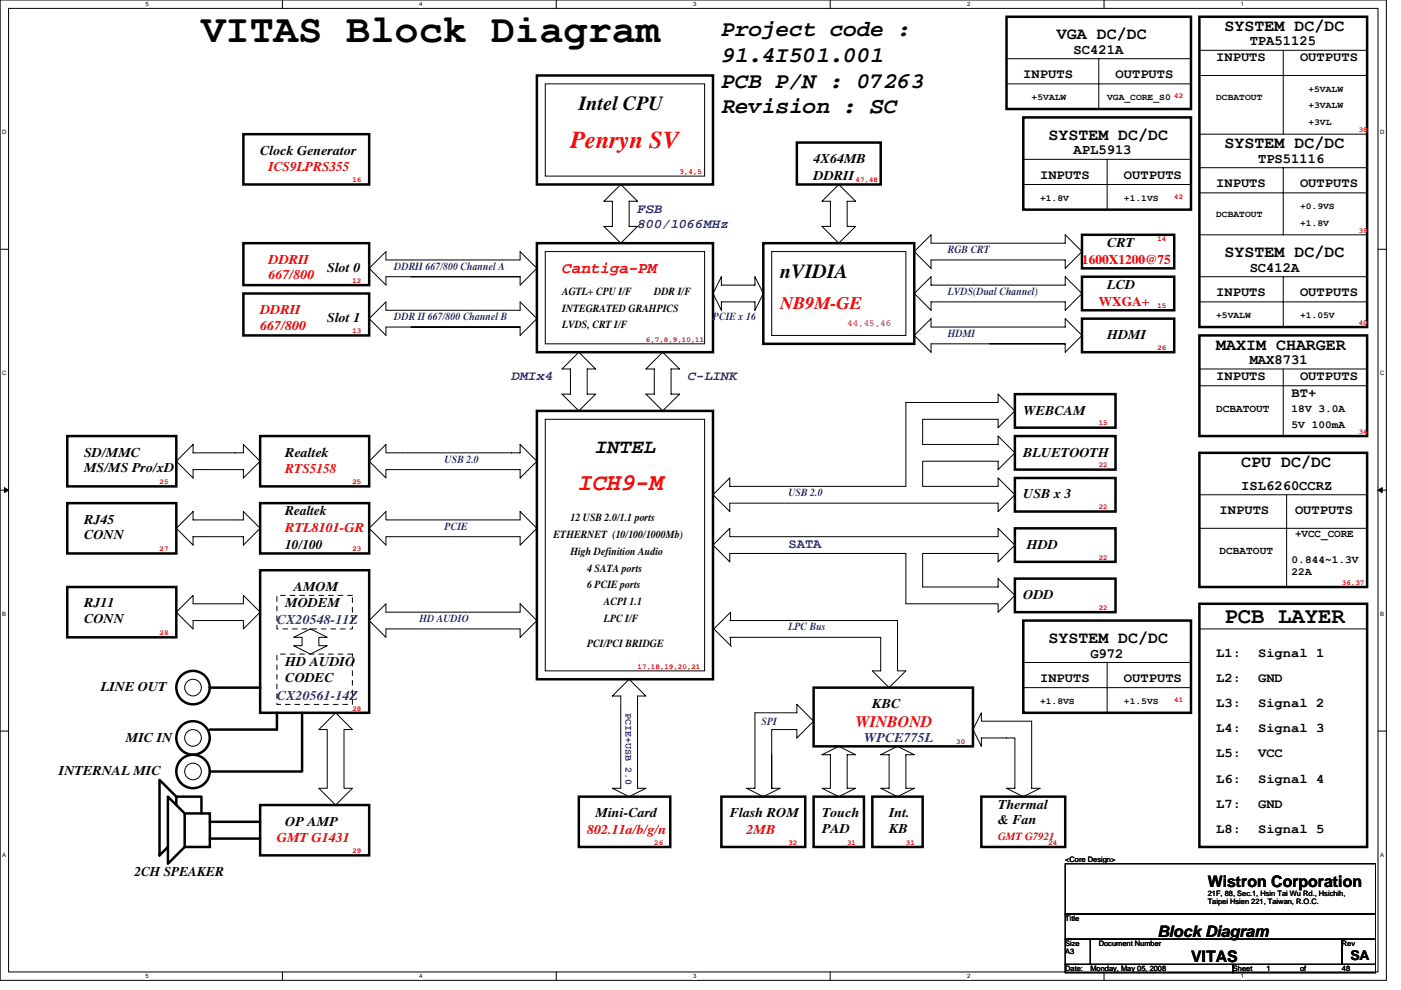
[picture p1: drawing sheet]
<svg xmlns="http://www.w3.org/2000/svg" width="297mm" height="210mm" viewBox="0 0 297 210" stroke-linecap="round" stroke-linejoin="round" font-family="sans-serif">
<path d="M0 0h293.9v207.9h-293.9zM1.8 1.8h290.4v204.3h-290.4z" fill="none" stroke="#000" stroke-width=".21"/>
<g fill="#fff">
<path d="M30.8 .2h.7v1.4h-.7z"/>
<path d="M30.8 206.3h.7v1.4h-.7z"/>
</g>
<path d="M59.9 0v1.8M59.9 206.1v1.8" fill="none" stroke="#000" stroke-width=".21"/>
<g fill="#fff">
<path d="M88.9 .2h.7v1.4h-.7z"/>
<path d="M88.9 206.3h.7v1.4h-.7z"/>
</g>
<path d="M117.9 0v1.8M117.9 206.1v1.8" fill="none" stroke="#000" stroke-width=".21"/>
<g fill="#fff">
<path d="M147 .2h.7v1.4h-.7z"/>
<path d="M147 206.3h.7v1.4h-.7z"/>
</g>
<path d="M176 0v1.8M176 206.1v1.8" fill="none" stroke="#000" stroke-width=".21"/>
<g fill="#fff">
<path d="M205 .2h.7v1.4h-.7z"/>
<path d="M205 206.3h.7v1.4h-.7z"/>
</g>
<path d="M234.1 0v1.8M234.1 206.1v1.8" fill="none" stroke="#000" stroke-width=".21"/>
<g fill="#fff">
<path d="M263.1 .2h.7v1.4h-.7z"/>
<path d="M263.1 206.3h.7v1.4h-.7z"/>
<path d="M.5 27.3h.9v1.4h-.9z"/>
<path d="M292.6 27.3h.9v1.4h-.9z"/>
<path d="M.5 78.4h.9v1.4h-.9z"/>
<path d="M292.6 78.4h.9v1.4h-.9z"/>
</g>
<path d="M0 52.9h1.8M292.2 52.9h1.7" fill="none" stroke="#000" stroke-width=".21"/>
<g fill="#fff">
<path d="M.5 129.5h.8v1.4h-.8z"/>
<path d="M292.6 129.5h.9v1.4h-.9z"/>
</g>
<path d="M0 103.9h1.8M292.2 103.9h1.7" fill="none" stroke="#000" stroke-width=".21"/>
<path d="M.9 103.4l.9 .5-.9 .5zM292.2 103.9l.8-.5v1z" fill="#000" stroke="#000" stroke-width=".21"/>
<g fill="#fff">
<path d="M.5 180.5h.8v1.4h-.8z"/>
<path d="M292.6 180.5h.9v1.4h-.9z"/>
</g>
<g fill="none" stroke="#000" stroke-width=".21">
<path d="M115.6 17.8h33.8v19.5h-33.8zM213.4 12.4h39.1M213.4 17.8h39.1M233 12.4v10.7M254.3 16h35.6M254.3 10.7h35.6M272.1 10.7v17.7M177.8 39.1l3.6 3.6h-1.8v5.3h1.8l-3.6 3.6-3.5-3.6h1.8v-5.3h-1.8zM217 33.8h35.5M217 39.1h35.5M234.7 33.8v10.6M254.3 35.6h35.6"/>
<path d="M254.3 28.4h35.6M272.1 35.6v14.2M87.2 58.7h23.1h-28.5v1.8l-3.5-3.6 3.5-3.6v1.8h28.5v-1.8l3.5 3.6-3.5 3.6v-1.8M115.6 53.3h33.8v19.6h-33.8zM128.1 42.7l3.5-3.6 3.6 3.6h-1.8v5.3h1.8l-3.6 3.6-3.5-3.6h1.7v-5.3zM152.9 58.7v1.8h7.2v-1.8l1.7 3.5-1.7 3.6v-1.8h-7.2v1.8l-1.7-3.6zM163.6 53.3h28.5v17.8h-28.5zM193.8 53.3l3.6-3.5v1.8h28.4v-1.8l3.6 3.5-3.6 3.6v-1.8h-28.4v1.8zM254.3 58.7h35.6M254.3 49.8h35.6M254.3 40.9h35.6M272.1 58.7v10.6"/>
<path d="M87.2 69.3h23.1h-28.5v1.8l-3.5-3.5 3.5-3.6v1.8h28.5v-1.8l3.5 3.6-3.5 3.5v-1.8M119.2 78.2l3.5-3.5 3.6 3.5h-1.8v5.4h1.8l-3.6 3.5-3.5-3.5h1.7v-5.4zM140.5 74.7l3.6 3.5h-1.8v5.4h1.8l-3.6 3.5-3.6-3.5h1.8v-5.4h-1.8zM193.8 62.2l3.6-3.5v1.8h28.4v-1.8l3.6 3.5-3.6 3.6v-1.8h-28.4v1.8zM209.8 72.9h16v1.8l3.6-3.6-3.6-3.5v1.7h-28.4v-1.7l-3.6 3.5 3.6 3.6v-1.8h28.4M254.3 78.2h35.6M254.3 64h35.6M272.1 78.2v14.3M40.9 94.2v1.8h10.7v-1.8l3.6 3.6-3.6 3.5v-1.7h-10.7v1.7l-3.5-3.5zM81.8 94.2v1.8h28.5v-1.8l3.5 3.6-3.5 3.5v-1.7h-28.5v1.7l-3.5-3.5zM115.6 88.9h33.8v53.3h-33.8zM254.3 81.8h35.6"/>
<path d="M37.4 112l3.5-3.5v1.7h10.7v-1.7l3.6 3.5-3.6 3.6v-1.8h-10.7v1.8zM78.3 112l3.5-3.5v1.7h28.5v-1.7l3.5 3.5-3.5 3.6v-1.8h-28.5v1.8zM151.2 115.6l3.5-3.6v1.8h56.9v-1.8l3.6 3.6-3.6 3.5v-1.8h-16v7.2h16v-1.8l3.6 3.5-3.6 3.6v-1.8h-19.5v-10.7h-37.4v1.8zM151.2 104.9l3.5-3.6v1.8h37.4v-17.8h19.5v-1.7l3.6 3.5-3.6 3.6v-1.8h-16v5.3h16v-1.7l3.6 3.5-3.6 3.6v-1.8h-16v5.3h16v-1.8l3.6 3.6-3.6 3.6v-1.8h-56.9v1.8zM254.3 104.9h35.6M254.3 112h35.6M272.8 104.9v19.6M40.9 126.2v1.8h10.7v-1.8l3.6 3.6-3.6 3.5v-1.7h-10.7v1.7l-3.5-3.5zM62.3 135.1l3.5-1.8 3.6 1.8h-1.8v1.8h1.8l-3.6 1.8-3.5-1.8h1.7v-1.8zM78.3 131.6l3.5-3.6v1.8h28.5v-1.8l3.5 3.6-3.5 3.5v-1.8h-28.5v1.8zM151.5 133.5l3.6 3.6M154.7 131.6h35.6v10.6h1.8l-3.6 3.6-3.5-3.6h1.7v-7.1h-32"/>
<path d="M154.9 131.6v-1.8l-3.6 3.5M154.9 135.1v1.8M254.3 133.3h35.6M0 155h1.8M71.2 151.1l3.5 3.6h-1.8v12.4h1.8l-3.5 3.6-3.6-3.6h1.8v-12.4h-1.8zM133.4 144l3.5 3.6h-1.7v19.5h1.7l-3.5 1.8-3.6-1.8h1.8v-19.5h-1.8zM160.1 151.1h8.8v-1.7l3.6 3.5-3.6 3.6v-1.8h-5.3v12.4h1.8l-3.6 1.8-3.5-1.8h1.8zM208.1 151.1v1.8h10.6v14.2h1.8l-3.5 1.8-3.6-1.8h1.8v-10.6h-7.1v1.7l-1.8-3.5zM217 140.5h35.5M217 145.8h35.5M234.7 140.5v10.6M292.2 155h1.7"/>
<path d="M174.3 160l3.5-1.8 3.6 1.8h-1.8v7.1h1.8l-3.6 1.8-3.5-1.8h1.8v-7.1zM186.7 160l3.6-1.8 3.5 1.8h-1.7v7.1h1.7l-3.5 1.8-3.6-1.8h1.8v-7.1zM225.8 199.1h5.4v5.4h-5.4zM225.8 183.1h65.8v10.7h-65.8zM225.8 193.8h65.8v5.3h-65.8zM231.2 199.1h53.3v5.4h-53.3zM284.5 199.1h7.1v5.4h-7.1zM225.8 204.5h35.6v1.7h-35.6zM261.4 204.5h30.2v1.7h-30.2z"/>
<circle cx="40.9" cy="145.8" r="1.77"/>
<circle cx="40.9" cy="156.5" r="1.77"/>
<circle cx="40.9" cy="163.6" r="1.77"/>
</g>
<g fill="none" stroke="#000" stroke-width=".53">
<path d="M113.8 16h37.4v23.1h-37.4zM213.4 3.6h39.1v19.5h-39.1zM254.3 3.6h35.6v65.7h-35.6zM51.6 28.4h26.7v10.7h-26.7zM168.9 30.2h17.8v8.9h-17.8zM217 24.9h35.5v19.5h-35.5zM51.6 51.6h26.7v8.9h-26.7zM113.8 51.6h37.4v23.1h-37.4zM161.8 51.6h32v21.3h-32zM229.4 49.8h19.6v7.1h-19.6zM229.4 58.7h19.6v7.1h-19.6zM51.6 62.2h26.7v8.9h-26.7z"/>
<path d="M229.4 67.6h19.6v7.1h-19.6zM254.3 71.1h35.6v21.4h-35.6zM14.3 92.5h23.1v10.6h-23.1zM55.2 92.5h23.1v10.6h-23.1zM113.8 87.1h37.4v56.9h-37.4zM215.2 83.6h21.3v7.1h-21.3zM215.2 92.5h21.3v7.1h-21.3zM254.3 96h35.6v28.5h-35.6zM14.3 106.7h23.1v10.6h-23.1zM55.2 106.7h23.1v10.6h-23.1zM215.2 101.3h21.3v7.2h-21.3zM215.2 112h21.3v7.1h-21.3z"/>
<path d="M14.3 124.5h23.1v10.6h-23.1zM55.2 120.9h23.1v30.2h-23.1zM215.2 122.7h21.3v7.1h-21.3zM217 131.6h35.5v19.5h-35.5zM254.3 128h35.6v51.6h-35.6zM44.5 145.8h10.7M58.7 151.1v3.6h-14.2M64 151.1v12.5h-19.5M172.5 145.8h33.8v12.4h-33.8zM37.4 170.7v-1.8l-3.6-3.5v16l1.8-1.8M37.4 168.9h5.3v3.6M39.2 172.5h5.3v7.1h-5.3z"/>
<path d="M39.2 172.5l-3.6-3.6v14.2l3.6-3.5M44.5 177.8h10.7M44.5 174.2h10.7M55.2 170.7h23.1v10.7h-23.1zM122.7 168.9h19.4v10.7h-19.4zM152.9 168.9h17.8v10.7h-17.8zM172.5 168.9h10.7v10.7h-10.7zM185 168.9h10.6v10.7h-10.6zM208.1 168.9h17.7v10.7h-17.7z"/>
<circle cx="40.9" cy="156.5" r="3.5"/>
<circle cx="40.9" cy="145.8" r="3.5"/>
<circle cx="40.9" cy="163.6" r="3.5"/>
</g>
<path d="M58.7 138.7h16v10.7h-16zM58.7 126.2h16v7.1h-16z" fill="none" stroke="#000" stroke-width=".21" stroke-dasharray="1 1 1 1 1 1 1 1"/>
<text font-size="8.5" x="42.7" y="8.9">VITAS Block Diagram</text>
<g font-size="5.1" fill="#f00">
<text x="120.9" y="31.3">Penryn SV</text>
<text x="122.7" y="103.9">ICH9-M</text>
</g>
<g font-size="4.8">
<text x="152.9" y="7.6">Project code :</text>
<text x="152.9" y="13.1">91.4I501.001</text>
<text x="152.9" y="18.6">PCB P/N : 07263</text>
<text x="152.9" y="24">Revision : SC</text>
<text x="259.6" y="132">PCB LAYER</text>
</g>
<g font-size="4.3">
<text x="122.7" y="23.4">Intel CPU</text>
<text x="165.4" y="58.9">nVIDIA</text>
<text x="126.3" y="96.1">INTEL</text>
</g>
<text font-size="3.7" fill="#f00" x="165.4" y="65.6">NB9M-GE</text>
<g font-size="3.5">
<text x="224.1" y="8.3">VGA DC/DC</text>
<text x="259.6" y="6.5">SYSTEM DC/DC</text>
<text x="222.3" y="29.7">SYSTEM DC/DC</text>
<text x="259.6" y="31.4">SYSTEM DC/DC</text>
<text x="259.6" y="54.5">SYSTEM DC/DC</text>
<text x="257.8" y="74.1">MAXIM CHARGER</text>
<text x="263.2" y="99">CPU DC/DC</text>
<text x="222.3" y="136.3">SYSTEM DC/DC</text>
</g>
<g font-size="3.4" fill="#f00">
<text x="119.2" y="57.9">Cantiga-PM</text>
<text x="181.4" y="154.2">WINBOND</text>
</g>
<g font-size="3.4">
<text x="256.1" y="188">Wistron Corporation</text>
<text x="245.4" y="198.7">Block Diagram</text>
<text x="252.5" y="204">VITAS</text>
</g>
<g font-size="3">
<text x="227.6" y="11.4">SC421A</text>
<text x="265" y="9.6">TPA51125</text>
<text x="227.6" y="32.7">APL5913</text>
<text x="266.7" y="34.5">TPS51116</text>
<text x="265" y="57.6">SC412A</text>
<text x="265" y="77.2">MAX8731</text>
<text x="263.2" y="103.9">ISL6260CCRZ</text>
<text x="231.2" y="139.4">G972</text>
</g>
<g font-size="2.8">
<text x="217" y="16.6">INPUTS</text>
<text x="236.5" y="16.6">OUTPUTS</text>
<text x="257.8" y="13">INPUTS</text>
<text x="275.6" y="13">OUTPUTS</text>
<text x="55.2" y="32.8">Clock Generator</text>
<text x="172.5" y="34.6">4X64MB</text>
<text x="172.5" y="38.1">DDRII</text>
<text x="220.5" y="37.9">INPUTS</text>
<text x="238.3" y="37.9">OUTPUTS</text>
<text x="257.8" y="39.7">INPUTS</text>
<text x="275.6" y="39.7">OUTPUTS</text>
<text x="234.7" y="52.3">CRT</text>
<text x="69.4" y="57.7">Slot 0</text>
<text x="234.7" y="61.2">LCD</text>
<text x="257.8" y="62.8">INPUTS</text>
<text x="275.6" y="62.8">OUTPUTS</text>
<text x="69.4" y="68.3">Slot 1</text>
<text x="234.7" y="71.9">HDMI</text>
<text x="257.8" y="80.6">INPUTS</text>
<text x="275.6" y="80.6">OUTPUTS</text>
<text x="217" y="87.9">WEBCAM</text>
<text x="273.9" y="84.1">BT+</text>
<text x="17.8" y="96.8">SD/MMC</text>
<text x="17.8" y="100.1">MS/MS Pro/xD</text>
<text x="60.5" y="96.8">Realtek</text>
<text x="217" y="96.8">BLUETOOTH</text>
<text x="217" y="105.7">USB x 3</text>
<text x="17.8" y="111">RJ45</text>
<text x="60.5" y="109.2">Realtek</text>
<text x="258.6" y="109">INPUTS</text>
<text x="274.6" y="109">OUTPUTS</text>
<text x="17.8" y="114.3">CONN</text>
<text x="60.5" y="116.4">10/100</text>
<text x="217.7" y="116.4">HDD</text>
<text x="62.3" y="125.2">AMOM</text>
<text x="17.8" y="128.8">RJ11</text>
<text x="60.5" y="128.8">MODEM</text>
<text x="217" y="127">ODD</text>
<text x="17.8" y="132.1">CONN</text>
<text x="60.5" y="141.2">HD AUDIO</text>
<text x="257.8" y="139.3">L1:</text>
<text x="266.7" y="139.3">Signal 1</text>
<text x="21.4" y="146.6">LINE OUT</text>
<text x="60.5" y="144.5">CODEC</text>
<text x="220.5" y="144.6">INPUTS</text>
<text x="238.3" y="144.6">OUTPUTS</text>
<text x="257.8" y="149.9">L3:</text>
<text x="257.8" y="144.6">L2:</text>
<text x="266.7" y="149.9">Signal 2</text>
<text x="266.7" y="144.6">GND</text>
<text x="185" y="150.1">KBC</text>
<text x="257.8" y="155.3">L4:</text>
<text x="266.7" y="155.3">Signal 3</text>
<text x="26.7" y="157.2">MIC IN</text>
<text x="257.8" y="160.6">L5:</text>
<text x="266.7" y="160.6">VCC</text>
<text x="12.5" y="164.4">INTERNAL MIC</text>
<text x="257.8" y="165.9">L6:</text>
<text x="266.7" y="165.9">Signal 4</text>
<text x="126.3" y="173.2">Mini-Card</text>
<text x="154.7" y="173.2">Flash ROM</text>
<text x="174.3" y="173.2">Touch</text>
<text x="188.5" y="173.2">Int.</text>
<text x="211.6" y="171.5">Thermal</text>
<text x="257.8" y="171.3">L7:</text>
<text x="266.7" y="171.3">GND</text>
<text x="60.5" y="175">OP AMP</text>
<text x="174.3" y="176.6">PAD</text>
<text x="188.5" y="176.6">KB</text>
<text x="211.6" y="174.8">&amp; Fan</text>
<text x="257.8" y="176.6">L8:</text>
<text x="266.7" y="176.6">Signal 5</text>
<text x="28.5" y="185.7">2CH SPEAKER</text>
<text x="286.3" y="203.6">SA</text>
</g>
<g font-size="2.8" fill="#f00">
<text x="56.9" y="36.3">ICS9LPRS355</text>
<text x="56.9" y="55.9">DDRII</text>
<text x="56.9" y="59.2">667/800</text>
<text x="229.4" y="55.9">1600X1200@75</text>
<text x="233" y="64.8">WXGA+</text>
<text x="55.2" y="66.6">DDRII</text>
<text x="55.2" y="69.9">667/800</text>
<text x="60.5" y="100.4">RTS5158</text>
<text x="60.5" y="112.8">RTL8101-GR</text>
<text x="58.7" y="178.6">GMT G1431</text>
<text x="124.5" y="176.8">802.11a/b/g/n</text>
<text x="158.3" y="176.8">2MB</text>
</g>
<g font-size="2.8" fill="#00f">
<text x="135.2" y="45.1">FSB</text>
<text x="135.2" y="48.3">800/1066MHz</text>
<text x="108.5" y="80.6">DMIx4</text>
<text x="145.8" y="80.6">C-LINK</text>
<text x="167.2" y="116.1">SATA</text>
<text x="58.7" y="132.4">CX20548-11Z</text>
<text x="58.7" y="148.4">CX20561-14Z</text>
<text x="183.2" y="157.2">WPCE775L</text>
</g>
<g font-size="2.3" fill="#00f">
<text x="201" y="53.6">RGB CRT</text>
<text x="83.6" y="57.2">DDRII 667/800 Channel A</text>
<text x="201" y="62.5">LVDS(Dual Channel)</text>
<text x="83.6" y="67.9">DDR II 667/800 Channel B</text>
<text x="151.2" y="67.9">PCIE x 16</text>
<text x="201" y="71.4">HDMI</text>
<text x="94.3" y="98.1">USB 2.0</text>
<text x="167.2" y="105.2">USB 2.0</text>
<text x="94.3" y="112.3">PCIE</text>
<text x="88.9" y="131.9">HD AUDIO</text>
<text x="167.2" y="133.6">LPC Bus</text>
<text x="161.5" y="153.7">SPI</text>
</g>
<g font-size="2.3">
<text x="119.2" y="62.5">AGTL+ CPU I/F</text>
<text x="138.7" y="62.5">DDR I/F</text>
<text x="119.2" y="66.1">INTEGRATED GRAHPICS</text>
<text x="119.2" y="69.6">LVDS, CRT I/F</text>
<text x="257.8" y="87.3">DCBATOUT</text>
<text x="273.9" y="87.3">18V 3.0A</text>
<text x="273.9" y="90.8">5V 100mA</text>
<text x="120.9" y="110.5">12 USB 2.0/1.1 ports</text>
<text x="274.6" y="113.9">+VCC_CORE</text>
<text x="117.4" y="114.1">ETHERNET (10/100/1000Mb)</text>
<text x="120.9" y="117.6">High Definition Audio</text>
<text x="258.6" y="117.5">DCBATOUT</text>
<text x="273.9" y="119.3">0.844~1.3V</text>
<text x="124.5" y="121.2">4 SATA ports</text>
<text x="124.5" y="124.8">6 PCIE ports</text>
<text x="273.9" y="121.9">22A</text>
<text x="128.1" y="128.3">ACPI 1.1</text>
<text x="128.1" y="131.9">LPC I/F</text>
<text x="124.5" y="137.2">PCI/PCI BRIDGE</text>
</g>
<text font-size="2.3" fill="#f00" x="211.6" y="178.1">GMT G7921</text>
<text font-size="2.1" fill="#00f" x="132.6" y="151.1" transform="rotate(90 132.6 151.1)">PCIE+USB 2.0</text>
<g font-size="1.9">
<text x="218.7" y="21.2">+5VALW</text>
<text x="234.7" y="21.2">VGA_CORE_S0</text>
<text x="257.8" y="21.2">DCBATOUT</text>
<text x="277.4" y="19.4">+5VALW</text>
<text x="277.4" y="23">+3VALW</text>
<text x="277.4" y="26.5">+3VL</text>
<text x="220.5" y="42.5">+1.8V</text>
<text x="238.3" y="42.5">+1.1VS</text>
<text x="257.8" y="46.1">DCBATOUT</text>
<text x="275.6" y="47.9">+1.8V</text>
<text x="275.6" y="44.3">+0.9VS</text>
<text x="257.8" y="67.4">+5VALW</text>
<text x="275.6" y="67.4">+1.05V</text>
<text x="220.5" y="149.2">+1.8VS</text>
<text x="238.3" y="149.2">+1.5VS</text>
</g>
<text font-size="1.9" fill="#f00" x="179.6" y="69.1">44,45,46</text>
<g font-size="1.6" fill="#f00">
<text x="249" y="20.9">42</text>
<text x="288.1" y="28">38</text>
<text x="74.7" y="38.7">16</text>
<text x="144.1" y="36.9">3,4,5</text>
<text x="181.4" y="38.7">47,48</text>
<text x="249" y="42.2">42</text>
<text x="245.4" y="51.1">14</text>
<text x="288.1" y="49.3">39</text>
<text x="74.7" y="60">12</text>
<text x="245.4" y="65.3">15</text>
<text x="74.7" y="70.7">13</text>
<text x="288.1" y="68.9">40</text>
<text x="136.9" y="72.4">6,7,8,9,10,11</text>
<text x="245.4" y="74.2">26</text>
<text x="233" y="90.2">15</text>
<text x="288.1" y="92">34</text>
<text x="233" y="99.1">22</text>
<text x="33.8" y="102.7">25</text>
<text x="74.7" y="102.7">25</text>
<text x="233" y="108">22</text>
<text x="33.8" y="116.9">27</text>
<text x="74.7" y="116.9">23</text>
<text x="233" y="118.7">22</text>
<text x="284.5" y="124">36,37</text>
<text x="233" y="129.3">22</text>
<text x="33.8" y="134.7">28</text>
<text x="135.2" y="141.8">17,18,19,20,21</text>
<text x="249" y="148.9">41</text>
<text x="74.7" y="150.7">28</text>
<text x="202.7" y="157.8">30</text>
<text x="138.7" y="179.1">26</text>
<text x="167.2" y="179.1">32</text>
<text x="179.6" y="179.1">31</text>
<text x="192.1" y="179.1">31</text>
<text x="222.3" y="179.1">24</text>
<text x="74.7" y="180.9">29</text>
</g>
<g font-size="1.6">
<text x="225.8" y="182.8">&lt;Core Design&gt;</text>
<text x="256.1" y="189.9">21F, 88, Sec.1, Hsin Tai Wu Rd., Hsichih,</text>
<text x="256.1" y="191.7">Taipei Hsien 221, Taiwan, R.O.C.</text>
<text x="225.8" y="195.2">Title</text>
<text x="225.8" y="200.6">Size</text>
<text x="225.8" y="202.3">A3</text>
<text x="233" y="200.6">Document Number</text>
<text x="284.5" y="200.6">Rev</text>
<text x="225.8" y="205.9">Date:</text>
<text x="231.2" y="205.9">Monday, May 05, 2008</text>
<text x="261.4" y="205.9">Sheet</text>
<text x="268.5" y="205.9">1</text>
<text x="275.6" y="205.9">of</text>
<text x="284.5" y="205.9">48</text>
</g>
<g font-size="1.3">
<text x="30.8" y="1.3">5</text>
<text x="88.9" y="1.3">4</text>
<text x="147" y="1.3">3</text>
<text x="205" y="1.3">2</text>
<text x="263.1" y="1.3">1</text>
<text x=".5" y="28.4">D</text>
<text x="292.6" y="28.4">D</text>
<text x=".5" y="79.5">C</text>
<text x="292.6" y="79.5">C</text>
<text x=".5" y="130.6">B</text>
<text x="292.6" y="130.6">B</text>
<text x=".5" y="181.7">A</text>
<text x="292.6" y="181.7">A</text>
<text x="30.8" y="207.4">5</text>
<text x="88.9" y="207.4">4</text>
<text x="147" y="207.4">3</text>
<text x="205" y="207.4">2</text>
<text x="263.1" y="207.4">1</text>
</g>
</svg>
